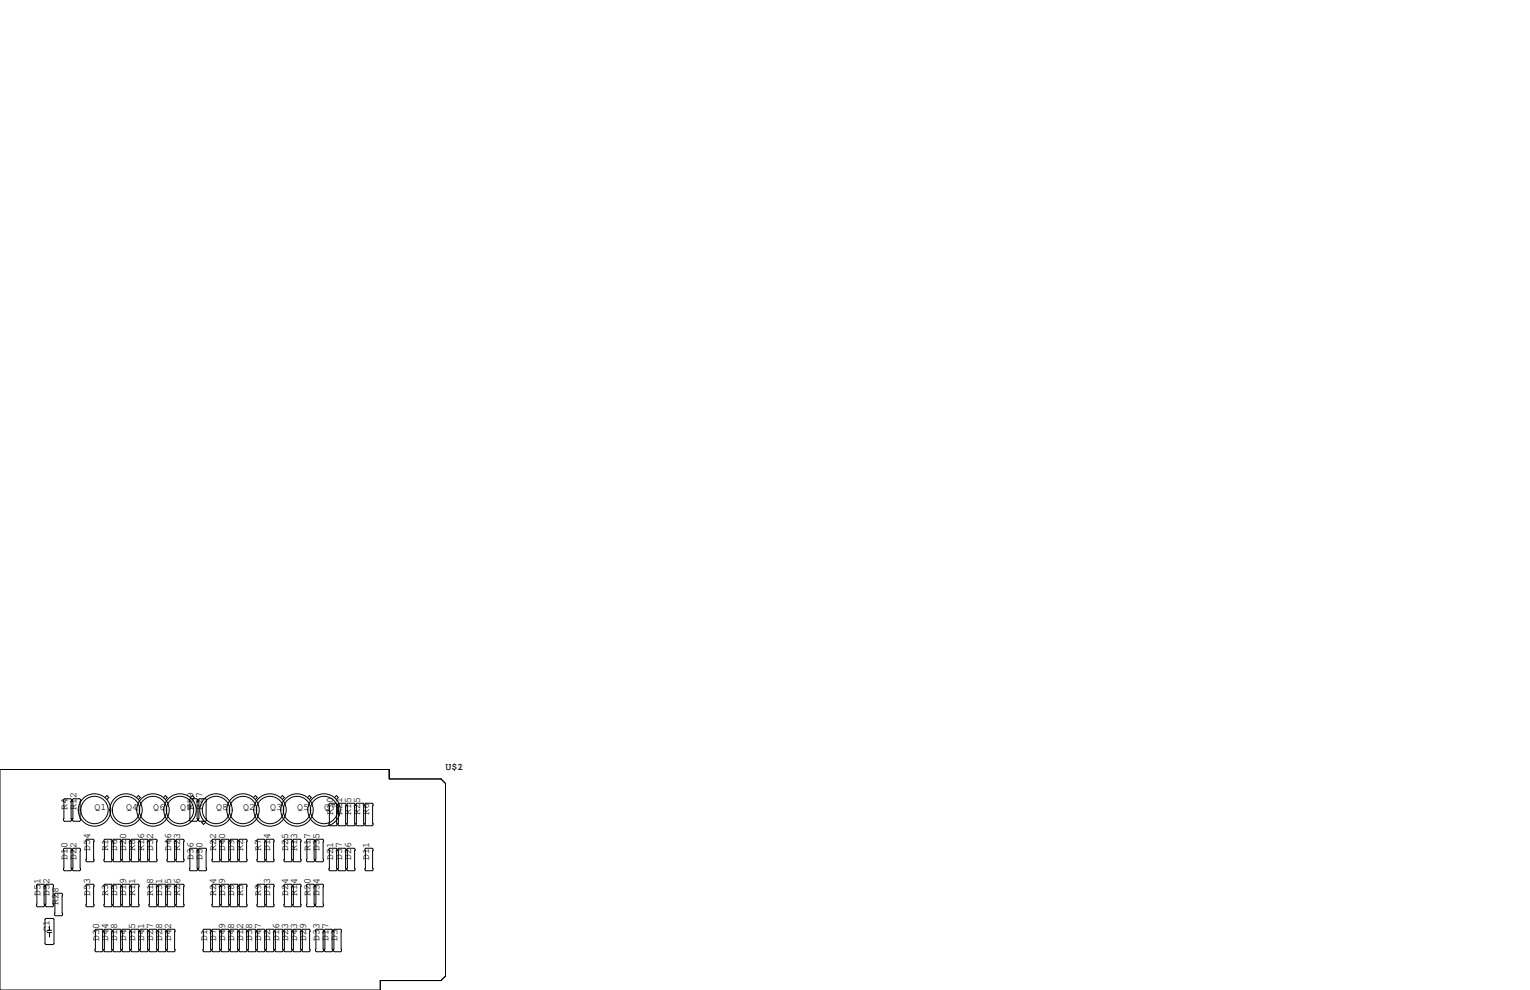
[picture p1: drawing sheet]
<svg xmlns="http://www.w3.org/2000/svg" width="432mm" height="279mm" viewBox="0 0 432 279" stroke-linecap="round" stroke-linejoin="round" font-family="sans-serif">
<g fill="none" stroke="#000" stroke-width=".28">
<path d="M0 217.2h109.9v2.6h14.6l1.2 1.3v54.4l-1.2 1.2h-17.2v2.7h-107.3zM18.2 225.4h1.7l.3 .3v5.8l-.3 .3h-1.7l-.3-.3v-5.8zM18.2 239.4h1.7l.3 .2v5.9l-.3 .2h-1.7l-.3-.2v-5.9zM20.7 239.4h1.8l.2 .2v5.9l-.2 .2h-1.8l-.3-.2v-5.9zM20.7 225.4h1.8l.2 .3v5.8l-.2 .3h-1.8l-.3-.3v-5.8zM24.5 236.9h1.8l.2 .2v5.9l-.2 .2h-1.8l-.2-.2v-5.9zM29.6 236.9h1.8l.2 .2v5.9l-.2 .2h-1.8l-.3-.2v-5.9zM29.6 225.1l.6-.6 .5 .6-.5 .5M32.1 236.9h1.8l.3 .2v5.9l-.3 .2h-1.8l-.2-.2v-5.9zM34.7 236.9h1.7l.3 .2v5.9l-.3 .2h-1.7l-.3-.2v-5.9zM37 237.1l.2-.2h1.8l.2 .2v5.9l-.2 .2h-1.8l-.2-.2zM38.5 225.1l.6-.6 .5 .6-.5 .5"/>
<path d="M39.5 237.1l.3-.2h1.7l.3 .2v5.9l-.3 .2h-1.7l-.3-.2zM42 237.1l.3-.2h1.8l.2 .2v5.9l-.2 .2h-1.8l-.3-.2zM46.2 225.1l.5-.6 .5 .6-.5 .5M47.1 237.1l.3-.2h1.7l.3 .2v5.9l-.3 .2h-1.7l-.3-.2zM49.7 237.1l.2-.2h1.8l.2 .2v5.9l-.2 .2h-1.8l-.2-.2zM53.5 225.7l.2-.3h1.8l.3 .3v5.8l-.3 .3h-1.8l-.2-.3zM53.5 239.6l.2-.2h1.8l.3 .2v5.9l-.3 .2h-1.8l-.2-.2zM53.8 225.1l.5-.6 .5 .6-.5 .5M56 225.7l.3-.3h1.7l.3 .3v5.8l-.3 .3h-1.7l-.3-.3zM56 239.6l.3-.2h1.7l.3 .2v5.9l-.3 .2h-1.7l-.3-.2zM57.5 231.6l-.6 .5 .6 .6 .5-.6M59.8 237.1l.3-.2h1.7l.3 .2v5.9l-.3 .2h-1.7l-.3-.2z"/>
<path d="M62.4 237.1l.2-.2h1.8l.2 .2v5.9l-.2 .2h-1.8l-.2-.2zM64.9 237.1l.3-.2h1.7l.3 .2v5.9l-.3 .2h-1.7l-.3-.2zM67.4 237.1l.3-.2h1.8l.2 .2v5.9l-.2 .2h-1.8l-.3-.2zM71.6 225.1l.5-.6 .5 .6-.5 .5M72.5 237.1l.3-.2h1.7l.3 .2v5.9l-.3 .2h-1.7l-.3-.2zM75.1 237.1l.2-.2h1.8l.2 .2v5.9l-.2 .2h-1.8l-.2-.2zM79.2 225.1l.5-.6 .5 .6-.5 .5M80.1 237.1l.3-.2h1.8l.2 .2v5.9l-.2 .2h-1.8l-.3-.2zM82.7 237.1l.2-.2h1.8l.3 .2v5.9l-.3 .2h-1.8l-.2-.2zM86.5 237.1l.2-.2h1.8l.3 .2v5.9l-.3 .2h-1.8l-.2-.2zM86.8 225.1l.5-.6 .6 .6-.6 .5M89 237.1l.3-.2h1.8l.2 .2v5.9l-.2 .2h-1.8l-.3-.2z"/>
<path d="M92.8 226.9l.3-.2h1.8l.2 .2v5.9l-.2 .2h-1.8l-.3-.2zM93.1 239.4h1.8l.2 .2v5.9l-.2 .2h-1.8l-.3-.2v-5.9zM94.4 225.1l.5-.6 .6 .6-.6 .5M95.4 226.9l.2-.2h1.8l.3 .2v5.9l-.3 .2h-1.8l-.2-.2zM95.6 239.4h1.8l.3 .2v5.9l-.3 .2h-1.8l-.2-.2v-5.9zM97.9 239.6l.3-.2h1.7l.3 .2v5.9l-.3 .2h-1.7l-.3-.2zM98.2 226.7h1.7l.3 .2v5.9l-.3 .2h-1.7l-.3-.2v-5.9zM100.7 226.7h1.8l.2 .2v5.9l-.2 .2h-1.8l-.2-.2v-5.9zM103 226.9l.3-.2h1.7l.3 .2v5.9l-.3 .2h-1.7l-.3-.2zM103.3 239.4h1.7l.3 .2v5.9l-.3 .2h-1.7l-.3-.2v-5.9zM10.3 249.8l.2-.2h1.8l.3 .2v5.9l-.3 .2h-1.8l-.2-.2zM12.8 249.8l.3-.2h1.8l.2 .2v5.9l-.2 .2h-1.8l-.3-.2z"/>
<path d="M13 259.2h2l.2 .3v6.8l-.2 .3h-2l-.3-.3v-6.8zM15.4 252.3l.2-.2h1.8l.3 .2v5.9l-.3 .2h-1.8l-.2-.2zM24.3 249.8l.2-.2h1.8l.2 .2v5.9l-.2 .2h-1.8l-.2-.2zM29.3 249.8l.3-.2h1.8l.2 .2v5.9l-.2 .2h-1.8l-.3-.2zM31.9 249.8l.2-.2h1.8l.3 .2v5.9l-.3 .2h-1.8l-.2-.2zM34.4 249.8l.3-.2h1.7l.3 .2v5.9l-.3 .2h-1.7l-.3-.2zM37 249.8l.2-.2h1.8l.2 .2v5.9l-.2 .2h-1.8l-.2-.2zM42 249.8l.3-.2h1.8l.2 .2v5.9l-.2 .2h-1.8l-.3-.2zM44.6 249.8l.2-.2h1.8l.3 .2v5.9l-.3 .2h-1.8l-.2-.2zM47.1 249.8l.3-.2h1.7l.3 .2v5.9l-.3 .2h-1.7l-.3-.2zM49.7 249.8l.2-.2h1.8l.2 .2v5.9l-.2 .2h-1.8l-.2-.2zM59.8 249.8l.3-.2h1.7l.3 .2v5.9l-.3 .2h-1.7l-.3-.2z"/>
<path d="M62.4 249.8l.2-.2h1.8l.2 .2v5.9l-.2 .2h-1.8l-.2-.2zM64.9 249.8l.3-.2h1.7l.3 .2v5.9l-.3 .2h-1.7l-.3-.2zM67.4 249.8l.3-.2h1.8l.2 .2v5.9l-.2 .2h-1.8l-.3-.2zM72.5 249.8l.3-.2h1.7l.3 .2v5.9l-.3 .2h-1.7l-.3-.2zM75.1 249.8l.2-.2h1.8l.2 .2v5.9l-.2 .2h-1.8l-.2-.2zM80.1 249.8l.3-.2h1.8l.2 .2v5.9l-.2 .2h-1.8l-.3-.2zM82.7 249.8l.2-.2h1.8l.3 .2v5.9l-.3 .2h-1.8l-.2-.2zM86.5 249.8l.2-.2h1.8l.3 .2v5.9l-.3 .2h-1.8l-.2-.2zM89 249.8l.3-.2h1.8l.2 .2v5.9l-.2 .2h-1.8l-.3-.2zM13.3 263.2h1.3M13.3 262.6h1.3M14 261.4v1.2"/>
<path d="M14 263.2v1.2M26.8 262.5l.3-.2h1.7l.3 .2v5.9l-.3 .2h-1.7l-.3-.2zM29.3 262.5l.3-.2h1.8l.2 .2v5.9l-.2 .2h-1.8l-.3-.2zM31.9 262.5l.2-.2h1.8l.3 .2v5.9l-.3 .2h-1.8l-.2-.2zM34.4 262.5l.3-.2h1.7l.3 .2v5.9l-.3 .2h-1.7l-.3-.2zM37 262.5l.2-.2h1.8l.2 .2v5.9l-.2 .2h-1.8l-.2-.2zM39.5 262.5l.3-.2h1.7l.3 .2v5.9l-.3 .2h-1.7l-.3-.2zM42 262.5l.3-.2h1.8l.2 .2v5.9l-.2 .2h-1.8l-.3-.2zM44.6 262.5l.2-.2h1.8l.3 .2v5.9l-.3 .2h-1.8l-.2-.2zM47.1 262.5l.3-.2h1.7l.3 .2v5.9l-.3 .2h-1.7l-.3-.2zM57.3 262.5l.2-.2h1.8l.3 .2v5.9l-.3 .2h-1.8l-.2-.2zM59.8 262.5l.3-.2h1.7l.3 .2v5.9l-.3 .2h-1.7l-.3-.2z"/>
<path d="M62.4 262.5l.2-.2h1.8l.2 .2v5.9l-.2 .2h-1.8l-.2-.2zM64.9 262.5l.3-.2h1.7l.3 .2v5.9l-.3 .2h-1.7l-.3-.2zM67.4 262.5l.3-.2h1.8l.2 .2v5.9l-.2 .2h-1.8l-.3-.2zM70 262.5l.2-.2h1.8l.3 .2v5.9l-.3 .2h-1.8l-.2-.2zM72.5 262.5l.3-.2h1.7l.3 .2v5.9l-.3 .2h-1.7l-.3-.2zM75.1 262.5l.2-.2h1.8l.2 .2v5.9l-.2 .2h-1.8l-.2-.2zM77.6 262.5l.3-.2h1.7l.3 .2v5.9l-.3 .2h-1.7l-.3-.2zM80.1 262.5l.3-.2h1.8l.2 .2v5.9l-.2 .2h-1.8l-.3-.2zM82.7 262.5l.2-.2h1.8l.3 .2v5.9l-.3 .2h-1.8l-.2-.2zM85.2 262.5l.3-.2h1.7l.3 .2v5.9l-.3 .2h-1.7l-.3-.2zM89 262.5l.3-.2h1.8l.2 .2v5.9l-.2 .2h-1.8l-.3-.2zM91.6 262.5l.2-.2h1.8l.3 .2v5.9l-.3 .2h-1.8l-.2-.2z"/>
<path d="M94.1 262.5l.3-.2h1.7l.3 .2v5.9l-.3 .2h-1.7l-.3-.2z"/>
<circle cx="26.7" cy="228.6" r="4.6"/>
<circle cx="26.7" cy="228.6" r="3.9"/>
<circle cx="35.6" cy="228.6" r="4.6"/>
<circle cx="35.6" cy="228.6" r="3.9"/>
<circle cx="43.2" cy="228.6" r="4.6"/>
<circle cx="43.2" cy="228.6" r="3.9"/>
<circle cx="50.8" cy="228.6" r="4.6"/>
<circle cx="50.8" cy="228.6" r="3.9"/>
<circle cx="61" cy="228.6" r="3.9"/>
<circle cx="61" cy="228.6" r="4.6"/>
<circle cx="68.6" cy="228.6" r="4.6"/>
<circle cx="68.6" cy="228.6" r="3.9"/>
<circle cx="76.2" cy="228.6" r="4.6"/>
<circle cx="76.2" cy="228.6" r="3.9"/>
<circle cx="83.8" cy="228.6" r="4.6"/>
<circle cx="83.8" cy="228.6" r="3.9"/>
<circle cx="91.4" cy="228.6" r="4.6"/>
<circle cx="91.4" cy="228.6" r="3.9"/>
</g>
<g font-size="2.8">
<text x="125.7" y="217.2">U$1</text>
<text x="129.1" y="217.2">2</text>
<text x="19" y="228.6" transform="rotate(-90 19 228.6)">R4</text>
<text x="21.6" y="228.6" transform="rotate(-90 21.6 228.6)">R12</text>
<text x="26.7" y="228.6">Q1</text>
<text x="35.6" y="228.6">Q4</text>
<text x="43.2" y="228.6">Q6</text>
<text x="50.8" y="228.6">Q9</text>
<text x="54.6" y="228.6" transform="rotate(-90 54.6 228.6)">R19</text>
<text x="57.1" y="228.6" transform="rotate(-90 57.1 228.6)">R27</text>
<text x="61" y="228.6">Q8</text>
<text x="68.6" y="228.6">Q2</text>
<text x="76.2" y="228.6">Q3</text>
<text x="83.8" y="228.6">Q5</text>
<text x="91.4" y="228.6">Q7</text>
<text x="94" y="229.9" transform="rotate(-90 94 229.9)">R10</text>
<text x="96.5" y="229.9" transform="rotate(-90 96.5 229.9)">R21</text>
<text x="99.1" y="229.9" transform="rotate(-90 99.1 229.9)">R15</text>
<text x="101.6" y="229.9" transform="rotate(-90 101.6 229.9)">R25</text>
<text x="104.1" y="229.9" transform="rotate(-90 104.1 229.9)">R6</text>
<text x="19" y="242.6" transform="rotate(-90 19 242.6)">D10</text>
<text x="21.6" y="242.6" transform="rotate(-90 21.6 242.6)">D22</text>
<text x="25.4" y="240" transform="rotate(-90 25.4 240)">D54</text>
<text x="30.5" y="240" transform="rotate(-90 30.5 240)">R1</text>
<text x="33" y="240" transform="rotate(-90 33 240)">D6</text>
<text x="35.6" y="240" transform="rotate(-90 35.6 240)">D20</text>
<text x="38.1" y="240" transform="rotate(-90 38.1 240)">R8</text>
<text x="40.6" y="240" transform="rotate(-90 40.6 240)">R16</text>
<text x="43.2" y="240" transform="rotate(-90 43.2 240)">D32</text>
<text x="48.3" y="240" transform="rotate(-90 48.3 240)">D46</text>
<text x="50.8" y="240" transform="rotate(-90 50.8 240)">R23</text>
<text x="54.6" y="242.6" transform="rotate(-90 54.6 242.6)">D36</text>
<text x="57.1" y="242.6" transform="rotate(-90 57.1 242.6)">D50</text>
<text x="61" y="240" transform="rotate(-90 61 240)">R22</text>
<text x="63.5" y="240" transform="rotate(-90 63.5 240)">D40</text>
<text x="66" y="240" transform="rotate(-90 66 240)">D9</text>
<text x="68.6" y="240" transform="rotate(-90 68.6 240)">R2</text>
<text x="73.7" y="240" transform="rotate(-90 73.7 240)">R7</text>
<text x="76.2" y="240" transform="rotate(-90 76.2 240)">D14</text>
<text x="81.3" y="240" transform="rotate(-90 81.3 240)">D25</text>
<text x="83.8" y="240" transform="rotate(-90 83.8 240)">R13</text>
<text x="87.6" y="240" transform="rotate(-90 87.6 240)">R17</text>
<text x="90.2" y="240" transform="rotate(-90 90.2 240)">D35</text>
<text x="94" y="242.6" transform="rotate(-90 94 242.6)">D21</text>
<text x="96.5" y="242.6" transform="rotate(-90 96.5 242.6)">D37</text>
<text x="99.1" y="242.6" transform="rotate(-90 99.1 242.6)">D26</text>
<text x="104.1" y="242.6" transform="rotate(-90 104.1 242.6)">D11</text>
<text x="11.4" y="252.7" transform="rotate(-90 11.4 252.7)">D51</text>
<text x="14" y="252.7" transform="rotate(-90 14 252.7)">D52</text>
<text x="16.5" y="255.3" transform="rotate(-90 16.5 255.3)">R28</text>
<text x="25.4" y="252.7" transform="rotate(-90 25.4 252.7)">D53</text>
<text x="30.5" y="252.7" transform="rotate(-90 30.5 252.7)">R3</text>
<text x="33" y="252.7" transform="rotate(-90 33 252.7)">D5</text>
<text x="35.6" y="252.7" transform="rotate(-90 35.6 252.7)">D19</text>
<text x="38.1" y="252.7" transform="rotate(-90 38.1 252.7)">R11</text>
<text x="43.2" y="252.7" transform="rotate(-90 43.2 252.7)">R18</text>
<text x="45.7" y="252.7" transform="rotate(-90 45.7 252.7)">D31</text>
<text x="48.3" y="252.7" transform="rotate(-90 48.3 252.7)">D45</text>
<text x="50.8" y="252.7" transform="rotate(-90 50.8 252.7)">R26</text>
<text x="61" y="252.7" transform="rotate(-90 61 252.7)">R24</text>
<text x="63.5" y="252.7" transform="rotate(-90 63.5 252.7)">D39</text>
<text x="66" y="252.7" transform="rotate(-90 66 252.7)">D8</text>
<text x="68.6" y="252.7" transform="rotate(-90 68.6 252.7)">R5</text>
<text x="73.7" y="252.7" transform="rotate(-90 73.7 252.7)">R9</text>
<text x="76.2" y="252.7" transform="rotate(-90 76.2 252.7)">D13</text>
<text x="81.3" y="252.7" transform="rotate(-90 81.3 252.7)">D24</text>
<text x="83.8" y="252.7" transform="rotate(-90 83.8 252.7)">R14</text>
<text x="87.6" y="252.7" transform="rotate(-90 87.6 252.7)">R20</text>
<text x="90.2" y="252.7" transform="rotate(-90 90.2 252.7)">D34</text>
<text x="14" y="262.9" transform="rotate(-90 14 262.9)">C1</text>
<text x="27.9" y="265.4" transform="rotate(-90 27.9 265.4)">D30</text>
<text x="30.5" y="265.4" transform="rotate(-90 30.5 265.4)">D44</text>
<text x="33" y="265.4" transform="rotate(-90 33 265.4)">D18</text>
<text x="35.6" y="265.4" transform="rotate(-90 35.6 265.4)">D4</text>
<text x="38.1" y="265.4" transform="rotate(-90 38.1 265.4)">D15</text>
<text x="40.6" y="265.4" transform="rotate(-90 40.6 265.4)">D41</text>
<text x="43.2" y="265.4" transform="rotate(-90 43.2 265.4)">D27</text>
<text x="45.7" y="265.4" transform="rotate(-90 45.7 265.4)">D28</text>
<text x="48.3" y="265.4" transform="rotate(-90 48.3 265.4)">D42</text>
<text x="58.4" y="265.4" transform="rotate(-90 58.4 265.4)">D1</text>
<text x="61" y="265.4" transform="rotate(-90 61 265.4)">D7</text>
<text x="63.5" y="265.4" transform="rotate(-90 63.5 265.4)">D49</text>
<text x="66" y="265.4" transform="rotate(-90 66 265.4)">D48</text>
<text x="68.6" y="265.4" transform="rotate(-90 68.6 265.4)">D12</text>
<text x="71.1" y="265.4" transform="rotate(-90 71.1 265.4)">D38</text>
<text x="73.7" y="265.4" transform="rotate(-90 73.7 265.4)">D47</text>
<text x="76.2" y="265.4" transform="rotate(-90 76.2 265.4)">D2</text>
<text x="78.7" y="265.4" transform="rotate(-90 78.7 265.4)">D16</text>
<text x="81.3" y="265.4" transform="rotate(-90 81.3 265.4)">D23</text>
<text x="83.8" y="265.4" transform="rotate(-90 83.8 265.4)">D43</text>
<text x="86.4" y="265.4" transform="rotate(-90 86.4 265.4)">D29</text>
<text x="90.2" y="265.4" transform="rotate(-90 90.2 265.4)">D33</text>
<text x="92.7" y="265.4" transform="rotate(-90 92.7 265.4)">D17</text>
<text x="95.2" y="265.4" transform="rotate(-90 95.2 265.4)">D3</text>
</g>
</svg>
